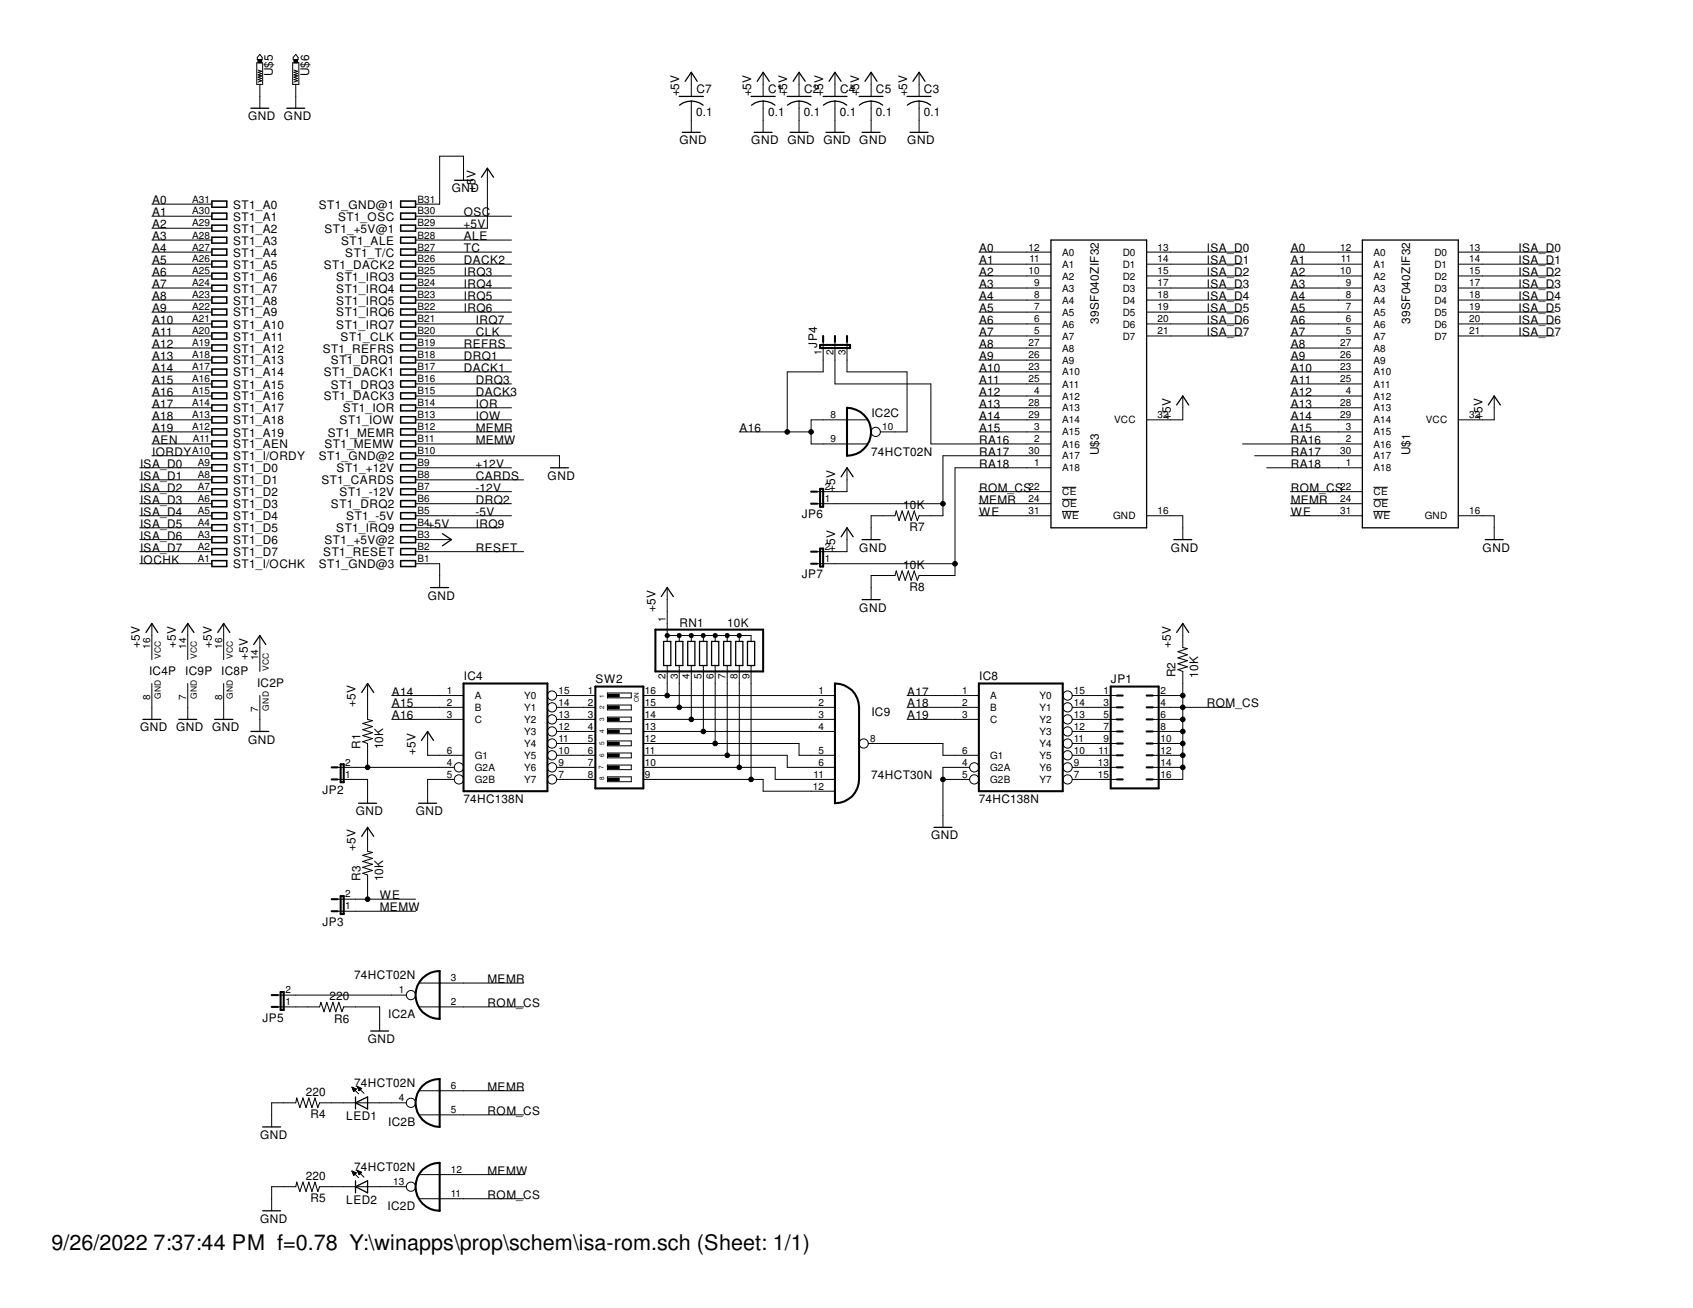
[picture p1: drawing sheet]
<svg xmlns="http://www.w3.org/2000/svg" width="279mm" height="216mm" viewBox="0 0 279 216" stroke-linecap="round" stroke-linejoin="round" font-family="sans-serif">
<g fill="none" stroke="#000" stroke-width=".17">
<path d="M42.4 10.4h.9v3.5h-.9zM42.6 9.9h.6v.5h-.6zM42.6 11.6l.6 .2-.6 .1 .6 .2-.6 .3 .6 .1-.6 .2 .6 .3-.6 .1 .6 .2-.6 .2M42.9 9l.4 .5v.4h-.8v-.4zM42.9 13.9v4M48.3 10.4h1v3.5h-1zM48.5 9.9h.6v.5h-.6zM48.5 11.6l.6 .2-.6 .1 .6 .2-.6 .3 .6 .1-.6 .2 .6 .3-.6 .1 .6 .2-.6 .2M48.8 9l.4 .5v.4h-.8v-.4zM48.8 13.9v4M114.1 11.9v4M114.1 16.7v5.1"/>
<path d="M125.9 11.9v4M125.9 16.7v5.1M131.9 11.9v4M131.9 16.7v5.1M137.8 11.9v4M137.8 16.7v5.1M143.8 11.9v4M143.8 16.7v5.1M151.7 11.9v4M151.7 16.7v5.1M25.1 39.6h9.9M25.1 37.7h9.9"/>
<path d="M25.1 35.7h9.9M25.1 33.7h9.9M68.6 39.6h15.8M68.6 35.7h15.8M76.5 29.8v-4h-3.9v7.9h-4M80.4 27.8v9.9h-11.8M25.1 59.4h9.9M25.1 57.4h9.9M25.1 55.5h9.9M25.1 53.5h9.9M25.1 51.5h9.9M25.1 49.5h9.9"/>
<path d="M25.1 47.5h9.9M25.1 45.6h9.9M25.1 43.6h9.9M25.1 41.6h9.9M68.6 59.4h15.8M68.6 57.4h15.8M68.6 55.5h15.8M68.6 53.5h15.8M68.6 51.5h15.8M68.6 49.5h15.8M68.6 47.5h15.8M68.6 45.6h15.8"/>
<path d="M68.6 43.6h15.8M68.6 41.6h15.8M135.8 56.4v5h-5.9v9.9M137.8 56.4v7h15.8v9.9h19.8M139.8 56.4v5h9.9v9.9h-4.4M161.5 59.4h11.9M161.5 57.4h11.9M161.5 55.5h11.9M161.5 53.5h11.9M161.5 51.5h11.9M161.5 49.5h11.9M161.5 47.5h11.9"/>
<path d="M161.5 45.6h11.9M161.5 43.6h11.9M161.5 41.6h11.9M189.2 55.5h15.9M189.2 53.5h15.9M189.2 51.5h15.9M189.2 49.5h15.9M189.2 47.5h15.9M189.2 45.6h15.9M189.2 43.6h15.9M189.2 41.6h15.9M213 59.4h11.8"/>
<path d="M213 57.4h11.8M213 55.5h11.8M213 53.5h11.8M213 51.5h11.8M213 49.5h11.8M213 47.5h11.8M213 45.6h11.8M213 43.6h11.8M213 41.6h11.8M240.7 55.5h15.8M240.7 53.5h15.8M240.7 51.5h15.8"/>
<path d="M240.7 49.5h15.8M240.7 47.5h15.8M240.7 45.6h15.8M240.7 43.6h15.8M240.7 41.6h15.8M23.1 79.2h11.9M23.1 77.2h11.9M25.1 75.2h9.9M25.1 73.3h9.9M25.1 71.3h9.9M25.1 69.3h9.9M25.1 67.3h9.9"/>
<path d="M25.1 65.4h9.9M25.1 63.4h9.9M25.1 61.4h9.9M68.6 79.2h17.8M68.6 77.2h15.8M68.6 75.2h23.7v2M68.6 73.3h15.8M68.6 71.3h15.8M68.6 69.3h15.8M68.6 67.3h15.8M68.6 65.4h15.8M68.6 63.4h15.8"/>
<path d="M68.6 61.4h15.8M122 71.3h11.9M139.8 77.2v4h-5M143.2 69.3h-9.3v4h9.3M161.5 71.3h11.9M161.5 69.3h11.9M161.5 67.3h11.9M161.5 65.4h11.9M161.5 63.4h11.9M161.5 61.4h11.9M173.4 75.2h-17.8v9.9h-3.9l-.3 .8-.5-1.6-.5 1.6-.5-1.6-.5 1.6-.5-1.6-.5 1.6-.5-1.6-.2 .8h-3.9v4M173.4 77.2h-15.8v17.8h-5.9l-.3 .8-.5-1.6-.5 1.6-.5-1.6-.5 1.6-.5-1.6-.5 1.6-.5-1.6-.2 .8h-3.9v4"/>
<path d="M195.2 65.4v3.9h-6M205.1 73.3h19.7M207.1 75.2h17.7M209 77.2h15.8M213 71.3h11.8M213 69.3h11.8M213 67.3h11.8M213 65.4h11.8M213 63.4h11.8M213 61.4h11.8M246.6 65.4v3.9h-5.9M23.1 93h11.9"/>
<path d="M23.1 91.1h11.9M23.1 89.1h11.9M23.1 87.1h11.9M23.1 85.1h11.9M23.1 83.1h11.9M23.1 81.2h11.9M68.6 93h4v4M68.6 91.1h17.8M68.6 89.1h5.9M68.6 87.1h13.8M68.6 85.1h15.8M68.6 83.1h15.8"/>
<path d="M68.6 81.2h15.8M110.1 97v8.9M134.8 93h22.8M134.8 83.1h20.8M139.8 87.1v4h-5M161.5 85.1h11.9M161.5 83.1h11.9M161.5 81.2h11.9M175.3 80.4h2.3M175.3 82.4h2.4M175.3 84.4h2.8M189.2 85.1h6v4"/>
<path d="M213 85.1h11.8M213 83.1h11.8M213 81.2h11.8M226.7 80.4h2.3M226.7 82.4h2.4M226.7 84.4h2.7M240.7 85.1h5.9v4M25.1 102.9v6M25.1 112.8v5.9M31 102.9v6M31 112.8v5.9M36.9 102.9v6"/>
<path d="M36.9 112.8v5.9M42.9 104.9v5.9M42.9 114.8v5.9M60.7 112.8v5.9l.8 .3-1.6 .4 1.6 .5-1.6 .5 1.6 .5-1.6 .5 1.6 .5-1.6 .5 .8 .3v4M64.6 114.8h11.9M64.6 116.8h11.9M64.6 118.7h11.9M91.9 114.8h6.4M91.9 116.8h6.4M91.9 118.7h6.4M100.2 114.4h4v.8h-4zM100.2 116.4h4v.8h-4z"/>
<path d="M100.2 118.4h4v.7h-4zM100.4 114.6h1.8v.4h-1.8zM100.4 116.5h1.8v.5h-1.8zM100.4 118.5h1.8v.5h-1.8zM106.2 114.8h31.6M106.2 116.8h31.6M106.2 118.7h31.6M109.9 104.6h.2h.3l.1 .3-.1 .3h-.3h-.2l-.1-.3h.4h-.4zM110.1 109.9v4.9M110.1 104.9h13.9v1M111.8 104.6h.3h.3v.3v.3h-.3h-.3v-.3h.3h-.3zM112.1 104.9v1"/>
<path d="M112.1 109.9v6.9M113.8 104.6h.3h.2l.1 .3-.1 .3h-.2h-.3l-.1-.3h.4h-.4zM114.1 104.9v1M114.1 109.9v8.8M115.8 104.6h.3h.2l.1 .3-.1 .3h-.2h-.3l-.1-.3h.4h-.4zM116.1 104.9v1M116.1 109.9v10.8M117.8 104.6h.2h.3l.1 .3-.1 .3h-.3h-.2l-.1-.3h.4h-.4zM118 104.9v1M118 109.9v12.8M119.8 104.6h.2h.3l.1 .3-.1 .3h-.3h-.2l-.1-.3h.4h-.4zM120 104.9v1"/>
<path d="M120 109.9v14.8M121.8 104.6h.2h.3v.3v.3h-.3h-.2l-.2-.3h.4h-.4zM122 104.9v1M122 109.9v16.8M124 109.9v18.8M149.7 114.8h11.8M149.7 116.8h11.8M149.7 118.7h11.8M177 114.8h7.3M177 116.8h7.3M177 118.7h7.3M190.2 114.8h5"/>
<path d="M190.2 116.8h12.9M190.2 118.7h5M195.2 102.9v4l.8 .2-1.6 .5 1.6 .5-1.6 .5 1.6 .5-1.6 .5 1.6 .5-1.6 .4 .8 .3v17.9h-5M55.7 126.7h19.3M55.7 128.7h5v3.9M60.7 136.6v3.9l.8 .2-1.6 .5 1.6 .5-1.6 .5 1.6 .5-1.6 .5 1.6 .5-1.6 .4 .8 .3v4M70.6 120.7v4h5.9M75 128.7h-4.4v3.9M91.9 126.7h6.4M91.9 128.7h6.4M91.9 124.7h6.4M91.9 122.7h6.4"/>
<path d="M91.9 120.7h6.4M100.2 120.3h4v.8h-4zM100.2 122.3h4v.8h-4zM100.2 124.3h4v.8h-4zM100.2 126.3h4v.7h-4zM100.2 128.2h4v.8h-4zM100.4 120.5h1.8v.4h-1.8zM100.4 122.5h1.8v.4h-1.8zM100.4 124.5h1.8v.4h-1.8zM100.4 126.4h1.8v.5h-1.8zM100.4 128.4h1.8v.5h-1.8zM106.2 128.7h19.7v1.9h11.9"/>
<path d="M106.2 122.7h25.7v2h5.9M106.2 126.7h21.7v2h9.9M106.2 124.7h23.7v2h7.9M106.2 120.7h31.6M143.3 122.7h12.3v2h5.9M155.6 128.7h4.4M160 126.7h-4.4v9.9M177 126.7h7.3M177 128.7h7.3M177 124.7h7.3M177 122.7h7.3M177 120.7h7.3"/>
<path d="M190.2 126.7h5M190.2 124.7h5M190.2 122.7h5M190.2 120.7h5M55.7 150.4h12.9M55.7 148.4h12.9M45.8 166.2h6.9l.3-.8 .5 1.6 .4-1.6 .5 1.6 .5-1.6 .5 1.6 .5-1.6 .5 1.6 .3-.8h6v4M45.8 164.3h21.3M58.1 179.5l1.1 1.1M58.1 179.5l.7 .2M58.1 179.5l.3 .7 .4-.5M58.1 179.5h.2"/>
<path d="M58.2 179.7h.3M58.2 179.6h.2M58.2 179.7h.6M58.2 179.7h.5M58.3 179.8h.4M58.3 180h.3M58.3 179.9h.4M59 179.4l1.1 1.1M59 179.4l.7 .3-.4 .3zM59 179.5h.2M59 179.4h.1M59.1 179.5h.3"/>
<path d="M59.1 179.7h.5M59.1 179.6h.4M59.2 179.8h.3M59.2 180h.2M59.2 179.9h.3M69.2 166.2h17.2M69.2 162.3h17.2M58.1 193.3l1.1 1.1M58.1 193.3l.7 .3-.4 .4zM58.1 193.4h.2M58.1 193.3h.1M58.2 193.5h.3"/>
<path d="M58.2 193.6h.6M58.2 193.5h.4M58.3 193.7h.4M58.3 193.6h.5M58.3 193.8h.3M58.3 180h.2M58.3 193.9h.2M58.4 180.1h.1M58.4 193.9h.1M59 193.2l1.1 1.1M59 193.2l.7 .3-.4 .4M59 193.2l.3 .7"/>
<path d="M59 193.3h.2M59 193.3h.1M59.1 193.4h.3M59.1 193.3h.2M59.1 193.5h.5M59.1 193.6h.5M59.2 193.7h.3M59.2 193.6h.4M59.2 193.8h.2M59.3 180h.1M59.3 193.9h.1M59.3 193.8h.1"/>
<path d="M67.1 182h-14.4l-.2 .8-.5-1.6-.5 1.6-.5-1.6-.5 1.6-.5-1.6-.5 1.6-.5-1.6-.2 .8h-4v4M67.1 195.9h-14.4l-.2 .8-.5-1.6-.5 1.6-.5-1.6-.5 1.6-.5-1.6-.5 1.6-.5-1.6-.2 .8h-4v4M69.2 180h17.2M69.2 184h17.2M69.2 197.9h17.2M69.2 193.9h17.2"/>
<circle cx="129.9" cy="71.3" r=".38"/>
<circle cx="133.9" cy="71.3" r=".38"/>
<circle cx="144.5" cy="71.3" r=".76"/>
<circle cx="155.6" cy="83.1" r=".38"/>
<circle cx="157.6" cy="93" r=".38"/>
<circle cx="91.1" cy="114.8" r=".76"/>
<circle cx="91.1" cy="116.8" r=".76"/>
<circle cx="91.1" cy="118.7" r=".76"/>
<circle cx="110.1" cy="114.8" r=".38"/>
<circle cx="112.1" cy="116.8" r=".38"/>
<circle cx="114.1" cy="118.7" r=".38"/>
<circle cx="176.2" cy="114.8" r=".76"/>
<circle cx="176.2" cy="116.8" r=".76"/>
<circle cx="176.2" cy="118.7" r=".76"/>
<circle cx="195.2" cy="116.8" r=".38"/>
<circle cx="195.2" cy="118.7" r=".38"/>
<circle cx="195.2" cy="114.8" r=".38"/>
<circle cx="60.7" cy="126.7" r=".38"/>
<circle cx="75.7" cy="128.7" r=".76"/>
<circle cx="75.7" cy="126.7" r=".76"/>
<circle cx="91.1" cy="126.7" r=".76"/>
<circle cx="91.1" cy="122.7" r=".76"/>
<circle cx="91.1" cy="128.7" r=".76"/>
<circle cx="91.1" cy="120.7" r=".76"/>
<circle cx="91.1" cy="124.7" r=".76"/>
<circle cx="116.1" cy="120.7" r=".38"/>
<circle cx="118" cy="122.7" r=".38"/>
<circle cx="120" cy="124.7" r=".38"/>
<circle cx="122" cy="126.7" r=".38"/>
<circle cx="124" cy="128.7" r=".38"/>
<circle cx="142.5" cy="122.7" r=".76"/>
<circle cx="155.6" cy="128.7" r=".38"/>
<circle cx="160.8" cy="128.7" r=".76"/>
<circle cx="160.8" cy="126.7" r=".76"/>
<circle cx="176.2" cy="122.7" r=".76"/>
<circle cx="176.2" cy="124.7" r=".76"/>
<circle cx="176.2" cy="120.7" r=".76"/>
<circle cx="176.2" cy="126.7" r=".76"/>
<circle cx="176.2" cy="128.7" r=".76"/>
<circle cx="195.2" cy="126.7" r=".38"/>
<circle cx="195.2" cy="124.7" r=".38"/>
<circle cx="195.2" cy="122.7" r=".38"/>
<circle cx="195.2" cy="120.7" r=".38"/>
<circle cx="60.7" cy="148.4" r=".38"/>
<circle cx="67.8" cy="164.3" r=".76"/>
<circle cx="67.8" cy="195.9" r=".76"/>
<circle cx="67.8" cy="182" r=".76"/>
</g>
<g fill="none" stroke="#000" stroke-width=".25">
<path d="M35 33.2h2.4v1h-2.4zM35 35.2h2.4v1h-2.4zM35 37.2h2.4v.9h-2.4zM35 39.2h2.4v.9h-2.4zM66.1 39.2h2.5v.9h-2.5zM66.1 37.2h2.5v.9h-2.5zM66.1 35.2h2.5v1h-2.5zM66.1 33.2h2.5v1h-2.5zM35 41.1h2.4v1h-2.4zM35 43.1h2.4v1h-2.4zM35 45.1h2.4v1h-2.4zM35 47.1h2.4v.9h-2.4z"/>
<path d="M35 49h2.4v1h-2.4zM35 51h2.4v1h-2.4zM35 53h2.4v1h-2.4zM35 54.9h2.4v1.1h-2.4zM35 56.9h2.4v1h-2.4zM35 58.9h2.4v1h-2.4zM66.1 58.9h2.5v1h-2.5zM66.1 56.9h2.5v1h-2.5zM66.1 54.9h2.5v1.1h-2.5zM66.1 53h2.5v1h-2.5zM66.1 51h2.5v1h-2.5zM66.1 49h2.5v1h-2.5z"/>
<path d="M66.1 47.1h2.5v.9h-2.5zM66.1 45.1h2.5v1h-2.5zM66.1 43.1h2.5v1h-2.5zM66.1 41.1h2.5v1h-2.5zM35 60.9h2.4v1h-2.4zM35 62.9h2.4v1h-2.4zM35 64.9h2.4v.9h-2.4zM35 66.8h2.4v1h-2.4zM35 68.8h2.4v1h-2.4zM35 70.8h2.4v1h-2.4zM35 72.8h2.4v.9h-2.4zM35 74.8h2.4v.9h-2.4z"/>
<path d="M35 76.7h2.4v1h-2.4zM35 78.7h2.4v1h-2.4zM66.1 78.7h2.5v1h-2.5zM66.1 76.7h2.5v1h-2.5zM66.1 74.8h2.5v.9h-2.5zM66.1 72.8h2.5v.9h-2.5zM66.1 70.8h2.5v1h-2.5zM66.1 68.8h2.5v1h-2.5zM66.1 66.8h2.5v1h-2.5zM66.1 64.9h2.5v.9h-2.5zM66.1 62.9h2.5v1h-2.5zM66.1 60.9h2.5v1h-2.5z"/>
<path d="M35 92.5h2.4v1h-2.4zM35 80.7h2.4v1h-2.4zM35 82.6h2.4v1.1h-2.4zM35 84.6h2.4v1h-2.4zM35 86.6h2.4v1h-2.4zM35 88.6h2.4v1h-2.4zM35 90.6h2.4v1h-2.4zM66.1 92.5h2.5v1h-2.5zM66.1 90.6h2.5v1h-2.5zM66.1 88.6h2.5v1h-2.5zM66.1 86.6h2.5v1h-2.5zM66.1 84.6h2.5v1h-2.5z"/>
<path d="M66.1 82.6h2.5v1.1h-2.5zM66.1 80.7h2.5v1h-2.5z"/>
</g>
<g fill="none" stroke="#000" stroke-width=".21">
<path d="M41.4 17.9h3M47.3 17.9h3M112.1 15.9h4M112.1 17.4a3.1 3.1 0 0 1 3.9 0M113.1 13.4l1-1.5 1 1.5M124 15.9h3.9M124 17.4a3.1 3.1 0 0 1 3.9 0M125 13.4l.9-1.5 1.1 1.5M129.9 15.9h4M130 17.4a3.1 3.1 0 0 1 3.8 0M130.9 13.4l1-1.5 1 1.5M135.8 15.9h4"/>
<path d="M135.9 17.4a3.1 3.1 0 0 1 3.8 0M136.8 13.4l1-1.5 1 1.5M141.8 15.9h3.9M141.8 17.4a3.1 3.1 0 0 1 3.9 0M142.7 13.4l1.1-1.5 .9 1.5M149.7 15.9h3.9M149.7 17.4a3.1 3.1 0 0 1 3.9 0M150.7 13.4l1-1.5 1 1.5M75 29.8h3M79.5 29.3l.9-1.5 1 1.5M112.6 21.8h3M124.5 21.8h2.9"/>
<path d="M130.4 21.8h2.9M136.3 21.8h3M142.3 21.8h2.9M150.2 21.8h3M173.4 39.6h15.8v47.5h-15.8zM224.8 39.6h15.9v47.5h-15.9zM90.8 77.2h3M138.8 78.7l1-1.5 1 1.5M194.2 66.8l1-1.4 1 1.4M245.6 66.8l1-1.4 1 1.4M71 97h3M73 88.1l1.5 1-1.5 1"/>
<path d="M109.1 98.5l1-1.5 1 1.5M138.8 88.6l1-1.5 1 1.5M142.3 89.1h2.9M142.3 99h2.9M193.7 89.1h3M245.1 89.1h3M23.6 118.7h2.9M24.1 104.4l1-1.5 .9 1.5M29.5 118.7h3M30 104.4l1-1.5 1 1.5M35.4 118.7h3M35.9 104.4l1-1.5 1 1.5"/>
<path d="M41.9 106.4l1-1.5 1 1.5M59.7 114.3l1-1.5 1 1.5M109.5 105.9h1.2v4h-1.2zM111.5 105.9h1.2v4h-1.2zM113.5 105.9h1.2v4h-1.2zM115.4 105.9h1.3v4h-1.3zM117.4 105.9h1.2v4h-1.2zM119.4 105.9h1.2v4h-1.2zM121.4 105.9h1.2v4h-1.2zM123.4 105.9h1.1v4h-1.1zM194.2 104.4l1-1.5 1 1.5M41.4 120.7h3"/>
<path d="M59.2 132.6h2.9M59.7 138l1-1.4 1 1.4M69.1 132.6h3M69.6 122.2l1-1.5 .9 1.5M154.1 136.6h3M61.2 170.2h2.9M43.3 186h3M43.3 199.9h3M58.7 182l2-.9v1.9zM58.7 181.1v1.9M58.7 194.9v2M58.7 195.9l2-1v2z"/>
</g>
<g fill="#000">
<path d="M42.6 9.9h.6v.5h-.6z" fill-rule="evenodd"/>
<path d="M48.5 9.9h.6v.5h-.6z" fill-rule="evenodd"/>
<path d="M100.4 114.6h1.8v.4h-1.8z" fill-rule="evenodd"/>
<path d="M100.4 116.5h1.8v.5h-1.8z" fill-rule="evenodd"/>
<path d="M100.4 118.5h1.8v.5h-1.8z" fill-rule="evenodd"/>
<path d="M109.9 104.6h.2h.3l.1 .3-.1 .3h-.3h-.2l-.1-.3h.4h-.4z" fill-rule="evenodd"/>
<path d="M111.8 104.6h.3h.3v.3v.3h-.3h-.3v-.3h.3h-.3z" fill-rule="evenodd"/>
<path d="M113.8 104.6h.3h.2l.1 .3-.1 .3h-.2h-.3l-.1-.3h.4h-.4z" fill-rule="evenodd"/>
<path d="M115.8 104.6h.3h.2l.1 .3-.1 .3h-.2h-.3l-.1-.3h.4h-.4z" fill-rule="evenodd"/>
<path d="M117.8 104.6h.2h.3l.1 .3-.1 .3h-.3h-.2l-.1-.3h.4h-.4z" fill-rule="evenodd"/>
<path d="M119.8 104.6h.2h.3l.1 .3-.1 .3h-.3h-.2l-.1-.3h.4h-.4z" fill-rule="evenodd"/>
<path d="M121.8 104.6h.2h.3v.3v.3h-.3h-.2l-.2-.3h.4h-.4z" fill-rule="evenodd"/>
<path d="M100.4 120.5h1.8v.4h-1.8z" fill-rule="evenodd"/>
<path d="M100.4 122.5h1.8v.4h-1.8z" fill-rule="evenodd"/>
<path d="M100.4 124.5h1.8v.4h-1.8z" fill-rule="evenodd"/>
<path d="M100.4 126.4h1.8v.5h-1.8z" fill-rule="evenodd"/>
<path d="M100.4 128.4h1.8v.5h-1.8z" fill-rule="evenodd"/>
<circle cx="129.9" cy="71.3" r=".38"/>
<circle cx="133.9" cy="71.3" r=".38"/>
<circle cx="155.6" cy="83.1" r=".38"/>
<circle cx="157.6" cy="93" r=".38"/>
<circle cx="110.1" cy="114.8" r=".38"/>
<circle cx="112.1" cy="116.8" r=".38"/>
<circle cx="114.1" cy="118.7" r=".38"/>
<circle cx="195.2" cy="116.8" r=".38"/>
<circle cx="195.2" cy="118.7" r=".38"/>
<circle cx="195.2" cy="114.8" r=".38"/>
<circle cx="60.7" cy="126.7" r=".38"/>
<circle cx="116.1" cy="120.7" r=".38"/>
<circle cx="118" cy="122.7" r=".38"/>
<circle cx="120" cy="124.7" r=".38"/>
<circle cx="122" cy="126.7" r=".38"/>
<circle cx="124" cy="128.7" r=".38"/>
<circle cx="155.6" cy="128.7" r=".38"/>
<circle cx="195.2" cy="126.7" r=".38"/>
<circle cx="195.2" cy="124.7" r=".38"/>
<circle cx="195.2" cy="122.7" r=".38"/>
<circle cx="195.2" cy="120.7" r=".38"/>
<circle cx="60.7" cy="148.4" r=".38"/>
</g>
<g fill="none" stroke="#000" stroke-width=".34">
<path d="M135.3 56.9h5v.5h-5zM135.8 55.5v.9M137.8 55.5v.9M139.8 55.5v.9M139.8 67.3a4 4 0 0 1 4 4 4 4 0 0 1-4 3.9zM133.9 83.1h.9M133.9 81.2h.9M133.9 93h.9M133.9 91.1h.9M135.3 80.7h.5v3h-.5zM135.3 90.6h.5v2.9h-.5zM76.5 112.8h13.8v17.8h-13.8z"/>
<path d="M98.3 113.3h7.9v16.8h-7.9zM108.2 103.9h17.7v6.9h-17.7zM137.8 112.8a3.9 3.9 0 0 1 4 4v11.9a3.9 3.9 0 0 1-4 3.9zM161.5 112.8h13.9v17.8h-13.9zM183.3 113.3h7.9v16.8h-7.9zM184.3 114.8h1M184.3 116.8h1M184.3 118.7h1M189.2 114.8h1M189.2 116.8h1M189.2 118.7h1M54.7 126.7h1"/>
<path d="M54.7 128.7h1M56.2 126.2h.5v2.9h-.5zM184.3 120.7h1M184.3 122.7h1M184.3 124.7h1M184.3 126.7h1M184.3 128.7h1M189.2 120.7h1M189.2 122.7h1M189.2 124.7h1M189.2 126.7h1M189.2 128.7h1"/>
<path d="M54.7 150.4h1M54.7 148.4h1M56.2 147.9h.5v3h-.5zM44.8 166.2h1M44.8 164.3h1M46.3 163.7h.5v3h-.5zM69.7 161.5a3.9 3.9 0 0 1 2.9-1.2v7.9a4 4 0 0 1-3.7-2.4 4 4 0 0 1 .8-4.3zM69.7 179.2a4.1 4.1 0 0 1 2.9-1.1v7.9a4 4 0 0 1-3.7-2.4 4 4 0 0 1 .8-4.4zM69.7 193.1a4.1 4.1 0 0 1 2.9-1.2v8a4 4 0 0 1-3.7-2.5 4 4 0 0 1 .8-4.3z"/>
</g>
<text font-size="3.6" x="8.5" y="206.4">9/26/2022 7:37:44 PM f=0.78 Y:\winapps\prop\schem\isa-rom.sch (Sheet: 1/1)</text>
<g font-size="1.9">
<text x="45" y="12.6" transform="rotate(-90 45 12.6)">U$5</text>
<text x="51" y="12.6" transform="rotate(-90 51 12.6)">U$6</text>
<text x="112.1" y="15.9" transform="rotate(-90 112.1 15.9)">+5V</text>
<text x="114.9" y="15.4">C7</text>
<text x="124" y="15.9" transform="rotate(-90 124 15.9)">+5V</text>
<text x="126.8" y="15.4">C1</text>
<text x="129.9" y="15.9" transform="rotate(-90 129.9 15.9)">+5V</text>
<text x="132.7" y="15.4">C2</text>
<text x="135.8" y="15.9" transform="rotate(-90 135.8 15.9)">+5V</text>
<text x="138.6" y="15.4">C4</text>
<text x="141.8" y="15.9" transform="rotate(-90 141.8 15.9)">+5V</text>
<text x="144.6" y="15.4">C5</text>
<text x="149.7" y="15.9" transform="rotate(-90 149.7 15.9)">+5V</text>
<text x="152.5" y="15.4">C3</text>
<text x="40.9" y="19.9">GND</text>
<text x="46.9" y="19.9">GND</text>
<text x="112.1" y="23.8">GND</text>
<text x="114.9" y="19.2">0.1</text>
<text x="124" y="23.8">GND</text>
<text x="126.7" y="19.2">0.1</text>
<text x="130" y="23.8">GND</text>
<text x="132.7" y="19.2">0.1</text>
<text x="135.9" y="23.8">GND</text>
<text x="138.6" y="19.2">0.1</text>
<text x="141.8" y="23.8">GND</text>
<text x="144.5" y="19.2">0.1</text>
<text x="149.7" y="23.8">GND</text>
<text x="152.4" y="19.2">0.1</text>
<text x="25.1" y="33.7">A0</text>
<text x="25.1" y="35.7">A1</text>
<text x="38.5" y="34.5">ST1_A0</text>
<text x="52.6" y="34.5">ST1_GND@1</text>
<text x="74.5" y="31.7">GND</text>
<text x="76.5" y="35.7">OSC</text>
<text x="78.5" y="31.7" transform="rotate(-90 78.5 31.7)">+5V</text>
<text x="25.1" y="37.7">A2</text>
<text x="25.1" y="39.6">A3</text>
<text x="25.1" y="41.6">A4</text>
<text x="38.5" y="40.4">ST1_A3</text>
<text x="38.5" y="38.4">ST1_A2</text>
<text x="38.5" y="36.4">ST1_A1</text>
<text x="53.6" y="38.4">ST1_+5V@1</text>
<text x="55.8" y="36.4">ST1_OSC</text>
<text x="56.3" y="40.4">ST1_ALE</text>
<text x="76.5" y="37.7">+5V</text>
<text x="76.5" y="39.6">ALE</text>
<text x="76.5" y="41.6">TC</text>
<text x="161.6" y="41.6">A0</text>
<text x="199.2" y="41.6">ISA_D0</text>
<text x="213" y="41.6">A0</text>
<text x="250.6" y="41.6">ISA_D0</text>
<text x="25.1" y="43.6">A5</text>
<text x="25.1" y="45.6">A6</text>
<text x="25.1" y="47.5">A7</text>
<text x="38.5" y="46.3">ST1_A6</text>
<text x="38.5" y="44.4">ST1_A5</text>
<text x="38.5" y="42.4">ST1_A4</text>
<text x="53.4" y="44.4">ST1_DACK2</text>
<text x="55.5" y="46.3">ST1_IRQ3</text>
<text x="57" y="42.4">ST1_T/C</text>
<text x="76.5" y="43.6">DACK2</text>
<text x="76.5" y="45.6">IRQ3</text>
<text x="76.5" y="47.5">IRQ4</text>
<text x="161.6" y="43.6">A1</text>
<text x="161.6" y="45.6">A2</text>
<text x="161.6" y="47.5">A3</text>
<text x="199.2" y="43.6">ISA_D1</text>
<text x="199.2" y="45.6">ISA_D2</text>
<text x="199.2" y="47.5">ISA_D3</text>
<text x="213" y="43.6">A1</text>
<text x="213" y="45.6">A2</text>
<text x="213" y="47.5">A3</text>
<text x="250.6" y="43.6">ISA_D1</text>
<text x="250.6" y="45.6">ISA_D2</text>
<text x="250.6" y="47.5">ISA_D3</text>
<text x="25.1" y="49.5">A8</text>
<text x="25.1" y="51.5">A9</text>
<text x="25.1" y="53.5">A10</text>
<text x="38.5" y="52.2">ST1_A9</text>
<text x="38.5" y="50.3">ST1_A8</text>
<text x="38.5" y="48.3">ST1_A7</text>
<text x="55.5" y="52.2">ST1_IRQ6</text>
<text x="55.5" y="50.3">ST1_IRQ5</text>
<text x="55.5" y="48.3">ST1_IRQ4</text>
<text x="76.5" y="49.5">IRQ5</text>
<text x="76.5" y="51.5">IRQ6</text>
<text x="78.5" y="53.5">IRQ7</text>
<text x="161.6" y="49.5">A4</text>
<text x="161.6" y="51.5">A5</text>
<text x="161.6" y="53.5">A6</text>
<text x="181.4" y="53.5" transform="rotate(-90 181.4 53.5)">39SF040ZIF32</text>
<text x="199.2" y="49.5">ISA_D4</text>
<text x="199.2" y="51.5">ISA_D5</text>
<text x="199.2" y="53.5">ISA_D6</text>
<text x="213" y="49.5">A4</text>
<text x="213" y="51.5">A5</text>
<text x="213" y="53.5">A6</text>
<text x="232.7" y="53.5" transform="rotate(-90 232.7 53.5)">39SF040ZIF32</text>
<text x="250.6" y="49.5">ISA_D4</text>
<text x="250.6" y="51.5">ISA_D5</text>
<text x="250.6" y="53.5">ISA_D6</text>
<text x="25.1" y="55.5">A11</text>
<text x="25.1" y="57.4">A12</text>
<text x="25.1" y="59.4">A13</text>
<text x="38.5" y="58.2">ST1_A12</text>
<text x="38.5" y="56.2">ST1_A11</text>
<text x="38.5" y="54.2">ST1_A10</text>
<text x="53.3" y="58.2">ST1_REFRS</text>
<text x="55.5" y="54.2">ST1_IRQ7</text>
<text x="56.2" y="56.2">ST1_CLK</text>
<text x="76.5" y="57.4">REFRS</text>
<text x="76.5" y="59.4">DRQ1</text>
<text x="78.5" y="55.5">CLK</text>
<text x="134.8" y="57.4" transform="rotate(-90 134.8 57.4)">JP4</text>
<text x="161.6" y="55.5">A7</text>
<text x="161.6" y="57.4">A8</text>
<text x="161.6" y="59.4">A9</text>
<text x="199.2" y="55.5">ISA_D7</text>
<text x="213" y="55.5">A7</text>
<text x="213" y="57.4">A8</text>
<text x="213" y="59.4">A9</text>
<text x="250.6" y="55.5">ISA_D7</text>
<text x="25.1" y="61.4">A14</text>
<text x="25.1" y="63.4">A15</text>
<text x="25.1" y="65.4">A16</text>
<text x="38.5" y="64.1">ST1_A15</text>
<text x="38.5" y="62.1">ST1_A14</text>
<text x="38.5" y="60.2">ST1_A13</text>
<text x="53.4" y="62.1">ST1_DACK1</text>
<text x="54.6" y="64.1">ST1_DRQ3</text>
<text x="54.6" y="60.2">ST1_DRQ1</text>
<text x="76.5" y="61.4">DACK1</text>
<text x="78.5" y="63.4">DRQ3</text>
<text x="78.5" y="65.4">DACK3</text>
<text x="161.6" y="61.4">A10</text>
<text x="161.6" y="63.4">A11</text>
<text x="161.6" y="65.4">A12</text>
<text x="213" y="61.4">A10</text>
<text x="213" y="63.4">A11</text>
<text x="213" y="65.4">A12</text>
<text x="25.1" y="67.3">A17</text>
<text x="25.1" y="69.3">A18</text>
<text x="25.1" y="71.3">A19</text>
<text x="38.5" y="70.1">ST1_A18</text>
<text x="38.5" y="68.1">ST1_A17</text>
<text x="38.5" y="66.1">ST1_A16</text>
<text x="53.4" y="66.1">ST1_DACK3</text>
<text x="56" y="70.1">ST1_IOW</text>
<text x="56.6" y="68.1">ST1_IOR</text>
<text x="78.5" y="67.3">IOR</text>
<text x="78.5" y="69.3">IOW</text>
<text x="78.5" y="71.3">MEMR</text>
<text x="122" y="71.3">A16</text>
<text x="143.8" y="68.8">IC2C</text>
<text x="161.6" y="67.3">A13</text>
<text x="161.6" y="69.3">A14</text>
<text x="161.6" y="71.3">A15</text>
<text x="193.2" y="69.3" transform="rotate(-90 193.2 69.3)">+5V</text>
<text x="213" y="67.3">A13</text>
<text x="213" y="69.3">A14</text>
<text x="213" y="71.3">A15</text>
<text x="244.6" y="69.3" transform="rotate(-90 244.6 69.3)">+5V</text>
<text x="23.1" y="77.2">ISA_D0</text>
<text x="25.1" y="73.3">AEN</text>
<text x="25.1" y="75.2">IORDY</text>
<text x="38.5" y="78">ST1_D0</text>
<text x="38.5" y="76">ST1_I/ORDY</text>
<text x="38.5" y="74">ST1_AEN</text>
<text x="38.5" y="72.1">ST1_A19</text>
<text x="52.6" y="76">ST1_GND@2</text>
<text x="53.6" y="74">ST1_MEMW</text>
<text x="54.1" y="72.1">ST1_MEMR</text>
<text x="55.5" y="78">ST1_+12V</text>
<text x="78.5" y="77.2">+12V</text>
<text x="78.5" y="73.3">MEMW</text>
<text x="143.8" y="75.2">74HCT02N</text>
<text x="161.6" y="73.3">RA16</text>
<text x="161.6" y="75.2">RA17</text>
<text x="161.6" y="77.2">RA18</text>
<text x="181.4" y="75.2" transform="rotate(-90 181.4 75.2)">U$3</text>
<text x="213" y="73.3">RA16</text>
<text x="213" y="75.2">RA17</text>
<text x="213" y="77.2">RA18</text>
<text x="232.7" y="75.2" transform="rotate(-90 232.7 75.2)">U$1</text>
<text x="23.1" y="79.2">ISA_D1</text>
<text x="23.1" y="81.2">ISA_D2</text>
<text x="23.1" y="83.1">ISA_D3</text>
<text x="38.5" y="83.9">ST1_D3</text>
<text x="38.5" y="81.9">ST1_D2</text>
<text x="38.5" y="80">ST1_D1</text>
<text x="53" y="80">ST1_CARDS</text>
<text x="54.6" y="83.9">ST1_DRQ2</text>
<text x="56" y="81.9">ST1_-12V</text>
<text x="78.5" y="81.2">-12V</text>
<text x="78.5" y="79.2">CARDS</text>
<text x="78.5" y="83.1">DRQ2</text>
<text x="90.4" y="79.2">GND</text>
<text x="137.8" y="81.2" transform="rotate(-90 137.8 81.2)">+5V</text>
<text x="149.1" y="83.9">10K</text>
<text x="161.6" y="83.1">MEMR</text>
<text x="161.6" y="81.2">ROM_CS</text>
<text x="213" y="83.1">MEMR</text>
<text x="213" y="81.2">ROM_CS</text>
<text x="23.1" y="85.1">ISA_D4</text>
<text x="23.1" y="87.1">ISA_D5</text>
<text x="23.1" y="89.1">ISA_D6</text>
<text x="38.5" y="89.8">ST1_D6</text>
<text x="38.5" y="87.8">ST1_D5</text>
<text x="38.5" y="85.9">ST1_D4</text>
<text x="53.6" y="89.8">ST1_+5V@2</text>
<text x="55.5" y="87.8">ST1_IRQ9</text>
<text x="57.1" y="85.9">ST1_-5V</text>
<text x="70.6" y="87.1">+5V</text>
<text x="78.5" y="85.1">-5V</text>
<text x="78.5" y="87.1">IRQ9</text>
<text x="132.3" y="85.6">JP6</text>
<text x="150.1" y="87.7">R7</text>
<text x="161.6" y="85.1">WE</text>
<text x="213" y="85.1">WE</text>
<text x="23.1" y="91.1">ISA_D7</text>
<text x="23.1" y="93">IOCHK</text>
<text x="38.5" y="93.8">ST1_I/OCHK</text>
<text x="38.5" y="91.8">ST1_D7</text>
<text x="52.6" y="93.8">ST1_GND@3</text>
<text x="53.3" y="91.8">ST1_RESET</text>
<text x="78.5" y="91.1">RESET</text>
<text x="132.3" y="95.4">JP7</text>
<text x="137.8" y="91.1" transform="rotate(-90 137.8 91.1)">+5V</text>
<text x="141.8" y="91.1">GND</text>
<text x="149.1" y="93.9">10K</text>
<text x="193.3" y="91.1">GND</text>
<text x="244.7" y="91.1">GND</text>
<text x="70.6" y="99">GND</text>
<text x="108.2" y="101" transform="rotate(-90 108.2 101)">+5V</text>
<text x="141.8" y="101">GND</text>
<text x="150.1" y="97.6">R8</text>
<text x="23.1" y="106.9" transform="rotate(-90 23.1 106.9)">+5V</text>
<text x="29" y="106.9" transform="rotate(-90 29 106.9)">+5V</text>
<text x="35" y="106.9" transform="rotate(-90 35 106.9)">+5V</text>
<text x="112.1" y="103.4">RN1</text>
<text x="120" y="103.4">10K</text>
<text x="193.2" y="106.9" transform="rotate(-90 193.2 106.9)">+5V</text>
<text x="24.6" y="111.3">IC4P</text>
<text x="30.6" y="111.3">IC9P</text>
<text x="36.5" y="111.3">IC8P</text>
<text x="40.9" y="108.9" transform="rotate(-90 40.9 108.9)">+5V</text>
<text x="42.4" y="113.3">IC2P</text>
<text x="76.5" y="112.3">IC4</text>
<text x="98.3" y="112.8">SW2</text>
<text x="161.6" y="112.3">IC8</text>
<text x="183.3" y="112.8">JP1</text>
<text x="194" y="111.8" transform="rotate(-90 194 111.8)">R2</text>
<text x="197.7" y="111.8" transform="rotate(-90 197.7 111.8)">10K</text>
<text x="58.7" y="116.8" transform="rotate(-90 58.7 116.8)">+5V</text>
<text x="64.7" y="114.8">A14</text>
<text x="64.7" y="118.7">A16</text>
<text x="64.7" y="116.8">A15</text>
<text x="143.8" y="118.2">IC9</text>
<text x="149.7" y="114.8">A17</text>
<text x="149.7" y="116.8">A18</text>
<text x="149.7" y="118.7">A19</text>
<text x="199.2" y="116.8">ROM_CS</text>
<text x="23.1" y="120.7">GND</text>
<text x="29.1" y="120.7">GND</text>
<text x="35" y="120.7">GND</text>
<text x="40.9" y="122.7">GND</text>
<text x="59.5" y="123.7" transform="rotate(-90 59.5 123.7)">R1</text>
<text x="63.2" y="123.7" transform="rotate(-90 63.2 123.7)">10K</text>
<text x="68.6" y="124.7" transform="rotate(-90 68.6 124.7)">+5V</text>
<text x="53.2" y="131">JP2</text>
<text x="143.8" y="128.7">74HCT30N</text>
<text x="58.7" y="134.6">GND</text>
<text x="68.6" y="134.6">GND</text>
<text x="76.5" y="132.6">74HC138N</text>
<text x="161.5" y="132.6">74HC138N</text>
<text x="58.7" y="140.5" transform="rotate(-90 58.7 140.5)">+5V</text>
<text x="153.7" y="138.5">GND</text>
<text x="59.5" y="145.4" transform="rotate(-90 59.5 145.4)">R3</text>
<text x="62.7" y="148.4">WE</text>
<text x="63.2" y="145.5" transform="rotate(-90 63.2 145.5)">10K</text>
<text x="53.2" y="152.8">JP3</text>
<text x="62.7" y="150.4">MEMW</text>
<text x="58.5" y="161.7">74HCT02N</text>
<text x="54.4" y="165.1">220</text>
<text x="80.5" y="166.2">ROM_CS</text>
<text x="80.5" y="162.3">MEMR</text>
<text x="43.3" y="168.6">JP5</text>
<text x="55.2" y="168.8">R6</text>
<text x="60.7" y="172.2">GND</text>
<text x="64.1" y="168.1">IC2A</text>
<text x="58.5" y="179.5">74HCT02N</text>
<text x="50.5" y="180.8">220</text>
<text x="51.2" y="184.6">R4</text>
<text x="57.1" y="184.8">LED1</text>
<text x="64.1" y="185.9">IC2B</text>
<text x="80.5" y="184">ROM_CS</text>
<text x="80.5" y="180">MEMR</text>
<text x="42.9" y="188">GND</text>
<text x="50.5" y="194.7">220</text>
<text x="58.5" y="193.3">74HCT02N</text>
<text x="80.5" y="193.9">MEMW</text>
<text x="80.5" y="197.9">ROM_CS</text>
<text x="42.9" y="201.8">GND</text>
<text x="51.2" y="198.5">R5</text>
<text x="57.1" y="198.7">LED2</text>
<text x="64" y="199.8">IC2D</text>
</g>
<g font-size="1.7">
<text x="31.7" y="35.4">A30</text>
<text x="31.7" y="33.4">A31</text>
<text x="68.9" y="35.4">B30</text>
<text x="68.9" y="33.4">B31</text>
<text x="31.7" y="41.4">A27</text>
<text x="31.7" y="39.4">A28</text>
<text x="31.7" y="37.4">A29</text>
<text x="68.9" y="41.4">B27</text>
<text x="68.9" y="39.4">B28</text>
<text x="68.9" y="37.4">B29</text>
<text x="169.8" y="41.4">12</text>
<text x="191.1" y="41.4">13</text>
<text x="221.1" y="41.4">12</text>
<text x="242.5" y="41.4">13</text>
<text x="31.7" y="47.3">A24</text>
<text x="31.7" y="45.3">A25</text>
<text x="31.7" y="43.3">A26</text>
<text x="68.9" y="47.3">B24</text>
<text x="68.9" y="45.3">B25</text>
<text x="68.9" y="43.3">B26</text>
<text x="169.8" y="45.3">10</text>
<text x="169.9" y="43.3">11</text>
<text x="170.7" y="47.3">9</text>
<text x="175.3" y="42.2">A0</text>
<text x="175.3" y="44.2">A1</text>
<text x="175.3" y="46.2">A2</text>
<text x="185.3" y="42.2">D0</text>
<text x="185.3" y="44.2">D1</text>
<text x="185.3" y="46.1">D2</text>
<text x="191.1" y="43.3">14</text>
<text x="191.1" y="45.3">15</text>
<text x="191.1" y="47.3">17</text>
<text x="221.1" y="45.3">10</text>
<text x="221.3" y="43.3">11</text>
<text x="222.1" y="47.3">9</text>
<text x="226.7" y="42.2">A0</text>
<text x="226.7" y="44.2">A1</text>
<text x="226.7" y="46.2">A2</text>
<text x="236.7" y="42.2">D0</text>
<text x="236.7" y="44.2">D1</text>
<text x="236.7" y="46.1">D2</text>
<text x="242.5" y="43.3">14</text>
<text x="242.5" y="45.3">15</text>
<text x="242.5" y="47.3">17</text>
<text x="31.7" y="53.2">A21</text>
<text x="31.7" y="51.2">A22</text>
<text x="31.7" y="49.2">A23</text>
<text x="68.9" y="53.2">B21</text>
<text x="68.9" y="51.2">B22</text>
<text x="68.9" y="49.2">B23</text>
<text x="170.7" y="49.2">8</text>
<text x="170.7" y="51.2">7</text>
<text x="170.7" y="53.2">6</text>
<text x="175.3" y="48.1">A3</text>
<text x="175.3" y="50.1">A4</text>
<text x="175.3" y="52.1">A5</text>
<text x="185.3" y="48.1">D3</text>
<text x="185.3" y="50.1">D4</text>
<text x="185.3" y="52.1">D5</text>
<text x="191.1" y="49.2">18</text>
<text x="191.1" y="51.2">19</text>
<text x="191.1" y="53.2">20</text>
<text x="222.1" y="49.2">8</text>
<text x="222.1" y="51.2">7</text>
<text x="222.1" y="53.2">6</text>
<text x="226.7" y="48.1">A3</text>
<text x="226.7" y="50.1">A4</text>
<text x="226.7" y="52.1">A5</text>
<text x="236.7" y="48.1">D3</text>
<text x="236.7" y="50.1">D4</text>
<text x="236.7" y="52.1">D5</text>
<text x="242.5" y="49.2">18</text>
<text x="242.5" y="51.2">19</text>
<text x="242.5" y="53.2">20</text>
<text x="31.7" y="59.1">A18</text>
<text x="31.7" y="57.1">A19</text>
<text x="31.7" y="55.2">A20</text>
<text x="68.9" y="59.1">B18</text>
<text x="68.9" y="57.1">B19</text>
<text x="68.9" y="55.2">B20</text>
<text x="135.6" y="58.6" transform="rotate(-90 135.6 58.6)">1</text>
<text x="137.5" y="58.6" transform="rotate(-90 137.5 58.6)">2</text>
<text x="139.5" y="58.6" transform="rotate(-90 139.5 58.6)">3</text>
<text x="169.8" y="57.1">27</text>
<text x="169.8" y="59.1">26</text>
<text x="170.7" y="55.2">5</text>
<text x="175.3" y="54.1">A6</text>
<text x="175.3" y="56">A7</text>
<text x="175.3" y="58">A8</text>
<text x="185.3" y="54.1">D6</text>
<text x="185.3" y="56">D7</text>
<text x="191.1" y="55.2">21</text>
<text x="221.1" y="57.1">27</text>
<text x="221.1" y="59.1">26</text>
<text x="222.1" y="55.2">5</text>
<text x="226.7" y="54.1">A6</text>
<text x="226.7" y="56">A7</text>
<text x="226.7" y="58">A8</text>
<text x="236.7" y="54.1">D6</text>
<text x="236.7" y="56">D7</text>
<text x="242.5" y="55.2">21</text>
<text x="31.7" y="65.1">A15</text>
<text x="31.7" y="63.1">A16</text>
<text x="31.7" y="61.1">A17</text>
<text x="68.9" y="65.1">B15</text>
<text x="68.9" y="63.1">B16</text>
<text x="68.9" y="61.1">B17</text>
<text x="169.8" y="61.1">23</text>
<text x="169.8" y="63.1">25</text>
<text x="170.7" y="65.1">4</text>
<text x="175.3" y="60">A9</text>
<text x="175.3" y="62">A10</text>
<text x="175.3" y="64">A11</text>
<text x="175.3" y="66">A12</text>
<text x="221.1" y="61.1">23</text>
<text x="221.1" y="63.1">25</text>
<text x="222.1" y="65.1">4</text>
<text x="226.7" y="60">A9</text>
<text x="226.7" y="62">A10</text>
<text x="226.7" y="64">A11</text>
<text x="226.7" y="66">A12</text>
<text x="31.7" y="71">A12</text>
<text x="31.7" y="69">A13</text>
<text x="31.7" y="67.1">A14</text>
<text x="68.9" y="71">B12</text>
<text x="68.9" y="69">B13</text>
<text x="68.9" y="67.1">B14</text>
<text x="137" y="69">8</text>
<text x="145.6" y="71">10</text>
<text x="169.8" y="67.1">28</text>
<text x="169.8" y="69">29</text>
<text x="170.7" y="71">3</text>
<text x="175.3" y="67.9">A13</text>
<text x="175.3" y="69.9">A14</text>
<text x="175.3" y="71.9">A15</text>
<text x="183.9" y="69.9">VCC</text>
<text x="191.1" y="69">32</text>
<text x="221.1" y="67.1">28</text>
<text x="221.1" y="69">29</text>
<text x="222.1" y="71">3</text>
<text x="226.7" y="67.9">A13</text>
<text x="226.7" y="69.9">A14</text>
<text x="226.7" y="71.9">A15</text>
<text x="235.3" y="69.9">VCC</text>
<text x="242.5" y="69">32</text>
<text x="31.7" y="75">A10</text>
<text x="31.8" y="73">A11</text>
<text x="32.6" y="76.9">A9</text>
<text x="68.9" y="76.9">B9</text>
<text x="68.9" y="75">B10</text>
<text x="68.9" y="73">B11</text>
<text x="137" y="73">9</text>
<text x="169.8" y="75">30</text>
<text x="170.7" y="73">2</text>
<text x="170.7" y="76.9">1</text>
<text x="175.3" y="73.9">A16</text>
<text x="175.3" y="75.8">A17</text>
<text x="175.3" y="77.8">A18</text>
<text x="221.1" y="75">30</text>
<text x="222.1" y="73">2</text>
<text x="222.1" y="76.9">1</text>
<text x="226.7" y="73.9">A16</text>
<text x="226.7" y="75.8">A17</text>
<text x="226.7" y="77.8">A18</text>
<text x="32.6" y="82.9">A6</text>
<text x="32.6" y="80.9">A7</text>
<text x="32.6" y="78.9">A8</text>
<text x="68.9" y="82.9">B6</text>
<text x="68.9" y="80.9">B7</text>
<text x="68.9" y="78.9">B8</text>
<text x="136.1" y="82.9">1</text>
<text x="136.1" y="80.9">2</text>
<text x="169.8" y="80.9">22</text>
<text x="169.8" y="82.9">24</text>
<text x="175.3" y="81.7">CE</text>
<text x="175.3" y="83.7">OE</text>
<text x="221.1" y="80.9">22</text>
<text x="221.1" y="82.9">24</text>
<text x="226.7" y="81.7">CE</text>
<text x="226.7" y="83.7">OE</text>
<text x="32.6" y="88.8">A3</text>
<text x="32.6" y="86.8">A4</text>
<text x="32.6" y="84.8">A5</text>
<text x="68.9" y="88.8">B3</text>
<text x="68.9" y="86.8">B4</text>
<text x="68.9" y="84.8">B5</text>
<text x="169.8" y="84.8">31</text>
<text x="175.3" y="85.7">WE</text>
<text x="183.7" y="85.7">GND</text>
<text x="191.1" y="84.8">16</text>
<text x="221.1" y="84.8">31</text>
<text x="226.7" y="85.7">WE</text>
<text x="235.1" y="85.7">GND</text>
<text x="242.5" y="84.8">16</text>
<text x="32.6" y="92.8">A1</text>
<text x="32.6" y="90.8">A2</text>
<text x="68.9" y="92.8">B1</text>
<text x="68.9" y="90.8">B2</text>
<text x="136.1" y="92.8">1</text>
<text x="136.1" y="90.8">2</text>
<text x="24.8" y="107.1" transform="rotate(-90 24.8 107.1)">16</text>
<text x="30.7" y="107.1" transform="rotate(-90 30.7 107.1)">14</text>
<text x="36.7" y="107.1" transform="rotate(-90 36.7 107.1)">16</text>
<text x="109.9" y="102.7" transform="rotate(-90 109.9 102.7)">1</text>
<text x="42.6" y="109" transform="rotate(-90 42.6 109)">14</text>
<text x="109.9" y="112.1" transform="rotate(-90 109.9 112.1)">2</text>
<text x="111.8" y="112.1" transform="rotate(-90 111.8 112.1)">3</text>
<text x="113.8" y="112.1" transform="rotate(-90 113.8 112.1)">4</text>
<text x="115.8" y="112.1" transform="rotate(-90 115.8 112.1)">5</text>
<text x="117.8" y="112.1" transform="rotate(-90 117.8 112.1)">6</text>
<text x="119.7" y="112.1" transform="rotate(-90 119.7 112.1)">7</text>
<text x="121.7" y="112.1" transform="rotate(-90 121.7 112.1)">8</text>
<text x="123.7" y="112.1" transform="rotate(-90 123.7 112.1)">9</text>
<text x="24.8" y="115.6" transform="rotate(-90 24.8 115.6)">8</text>
<text x="30.7" y="115.6" transform="rotate(-90 30.7 115.6)">7</text>
<text x="36.7" y="115.6" transform="rotate(-90 36.7 115.6)">8</text>
<text x="42.6" y="117.6" transform="rotate(-90 42.6 117.6)">7</text>
<text x="73.7" y="114.5">1</text>
<text x="73.7" y="116.5">2</text>
<text x="73.7" y="118.5">3</text>
<text x="78.4" y="115.4">A</text>
<text x="78.4" y="117.3">B</text>
<text x="78.4" y="119.3">C</text>
<text x="86.5" y="119.3">Y2</text>
<text x="86.5" y="117.3">Y1</text>
<text x="86.5" y="115.4">Y0</text>
<text x="92.2" y="118.5">13</text>
<text x="92.2" y="116.5">14</text>
<text x="92.2" y="114.5">15</text>
<text x="97" y="114.5">1</text>
<text x="97" y="116.5">2</text>
<text x="97" y="118.5">3</text>
<text x="106.4" y="118.5">14</text>
<text x="106.4" y="116.5">15</text>
<text x="106.4" y="114.5">16</text>
<text x="135.1" y="114.5">1</text>
<text x="135.1" y="116.5">2</text>
<text x="135.1" y="118.5">3</text>
<text x="158.8" y="114.5">1</text>
<text x="158.8" y="116.5">2</text>
<text x="158.8" y="118.5">3</text>
<text x="163.4" y="115.4">A</text>
<text x="163.4" y="117.3">B</text>
<text x="163.4" y="119.3">C</text>
<text x="171.6" y="119.3">Y2</text>
<text x="171.6" y="117.3">Y1</text>
<text x="171.6" y="115.4">Y0</text>
<text x="177.2" y="118.5">13</text>
<text x="177.2" y="116.5">14</text>
<text x="177.2" y="114.5">15</text>
<text x="182.1" y="114.5">1</text>
<text x="182.1" y="116.5">3</text>
<text x="182.1" y="118.5">5</text>
<text x="191.5" y="114.5">2</text>
<text x="191.5" y="116.5">4</text>
<text x="191.5" y="118.5">6</text>
<text x="73.7" y="124.4">6</text>
<text x="78.4" y="125.3">G1</text>
<text x="86.5" y="125.3">Y5</text>
<text x="86.5" y="123.3">Y4</text>
<text x="86.5" y="121.3">Y3</text>
<text x="92.2" y="124.4">10</text>
<text x="92.2" y="122.4">11</text>
<text x="92.2" y="120.4">12</text>
<text x="97" y="120.4">4</text>
<text x="97" y="122.4">5</text>
<text x="97" y="124.4">6</text>
<text x="106.4" y="124.4">11</text>
<text x="106.4" y="122.4">12</text>
<text x="106.4" y="120.4">13</text>
<text x="135.1" y="120.4">4</text>
<text x="135.1" y="124.4">5</text>
<text x="143.6" y="122.4">8</text>
<text x="158.8" y="124.4">6</text>
<text x="163.4" y="125.3">G1</text>
<text x="171.6" y="125.3">Y5</text>
<text x="171.6" y="123.3">Y4</text>
<text x="171.6" y="121.3">Y3</text>
<text x="177.2" y="124.4">10</text>
<text x="177.2" y="122.4">11</text>
<text x="177.2" y="120.4">12</text>
<text x="181.3" y="124.4">11</text>
<text x="182.1" y="120.4">7</text>
<text x="182.1" y="122.4">9</text>
<text x="191.5" y="124.4">12</text>
<text x="191.5" y="120.4">8</text>
<text x="191.5" y="122.4">10</text>
<text x="57" y="128.4">1</text>
<text x="57" y="126.4">2</text>
<text x="73.7" y="126.4">4</text>
<text x="73.7" y="128.4">5</text>
<text x="78.4" y="127.3">G2A</text>
<text x="78.4" y="129.2">G2B</text>
<text x="86.5" y="129.2">Y7</text>
<text x="86.5" y="127.3">Y6</text>
<text x="92.2" y="128.4">7</text>
<text x="92.2" y="126.4">9</text>
<text x="97" y="126.4">7</text>
<text x="97" y="128.4">8</text>
<text x="106.4" y="128.4">9</text>
<text x="106.4" y="126.4">10</text>
<text x="134.2" y="130.3">12</text>
<text x="134.3" y="128.4">11</text>
<text x="135.1" y="126.4">6</text>
<text x="158.8" y="126.4">4</text>
<text x="158.8" y="128.4">5</text>
<text x="163.4" y="127.3">G2A</text>
<text x="163.4" y="129.2">G2B</text>
<text x="171.6" y="129.2">Y7</text>
<text x="171.6" y="127.3">Y6</text>
<text x="177.2" y="128.4">7</text>
<text x="177.2" y="126.4">9</text>
<text x="181.2" y="126.4">13</text>
<text x="181.2" y="128.4">15</text>
<text x="191.5" y="126.4">14</text>
<text x="191.5" y="128.4">16</text>
<text x="57" y="148.1">2</text>
<text x="57" y="150.1">1</text>
<text x="74.4" y="162">3</text>
<text x="47.1" y="165.9">1</text>
<text x="47.1" y="164">2</text>
<text x="65.8" y="164">1</text>
<text x="74.4" y="165.9">2</text>
<text x="74.4" y="179.8">6</text>
<text x="65.8" y="181.8">4</text>
<text x="74.4" y="183.7">5</text>
<text x="64.9" y="195.6">13</text>
<text x="74.4" y="197.6">11</text>
<text x="74.4" y="193.6">12</text>
</g>
<g font-size="1.4">
<text x="26.5" y="108.8" transform="rotate(-90 26.5 108.8)">VCC</text>
<text x="32.5" y="108.8" transform="rotate(-90 32.5 108.8)">VCC</text>
<text x="38.4" y="108.8" transform="rotate(-90 38.4 108.8)">VCC</text>
<text x="44.4" y="110.8" transform="rotate(-90 44.4 110.8)">VCC</text>
<text x="26.5" y="115.4" transform="rotate(-90 26.5 115.4)">GND</text>
<text x="32.5" y="115.4" transform="rotate(-90 32.5 115.4)">GND</text>
<text x="38.4" y="115.4" transform="rotate(-90 38.4 115.4)">GND</text>
<text x="44.4" y="117.3" transform="rotate(-90 44.4 117.3)">GND</text>
</g>
<g font-size="1.1">
<text x="99.7" y="119" transform="rotate(-90 99.7 119)">3</text>
<text x="99.7" y="117" transform="rotate(-90 99.7 117)">2</text>
<text x="99.7" y="115.2" transform="rotate(-90 99.7 115.2)">1</text>
<text x="105.5" y="116" transform="rotate(-90 105.5 116)">ON</text>
<text x="99.7" y="125" transform="rotate(-90 99.7 125)">6</text>
<text x="99.7" y="123" transform="rotate(-90 99.7 123)">5</text>
<text x="99.7" y="120.9" transform="rotate(-90 99.7 120.9)">4</text>
<text x="99.6" y="127" transform="rotate(-90 99.6 127)">7</text>
<text x="99.7" y="128.8" transform="rotate(-90 99.7 128.8)">8</text>
</g>
</svg>
